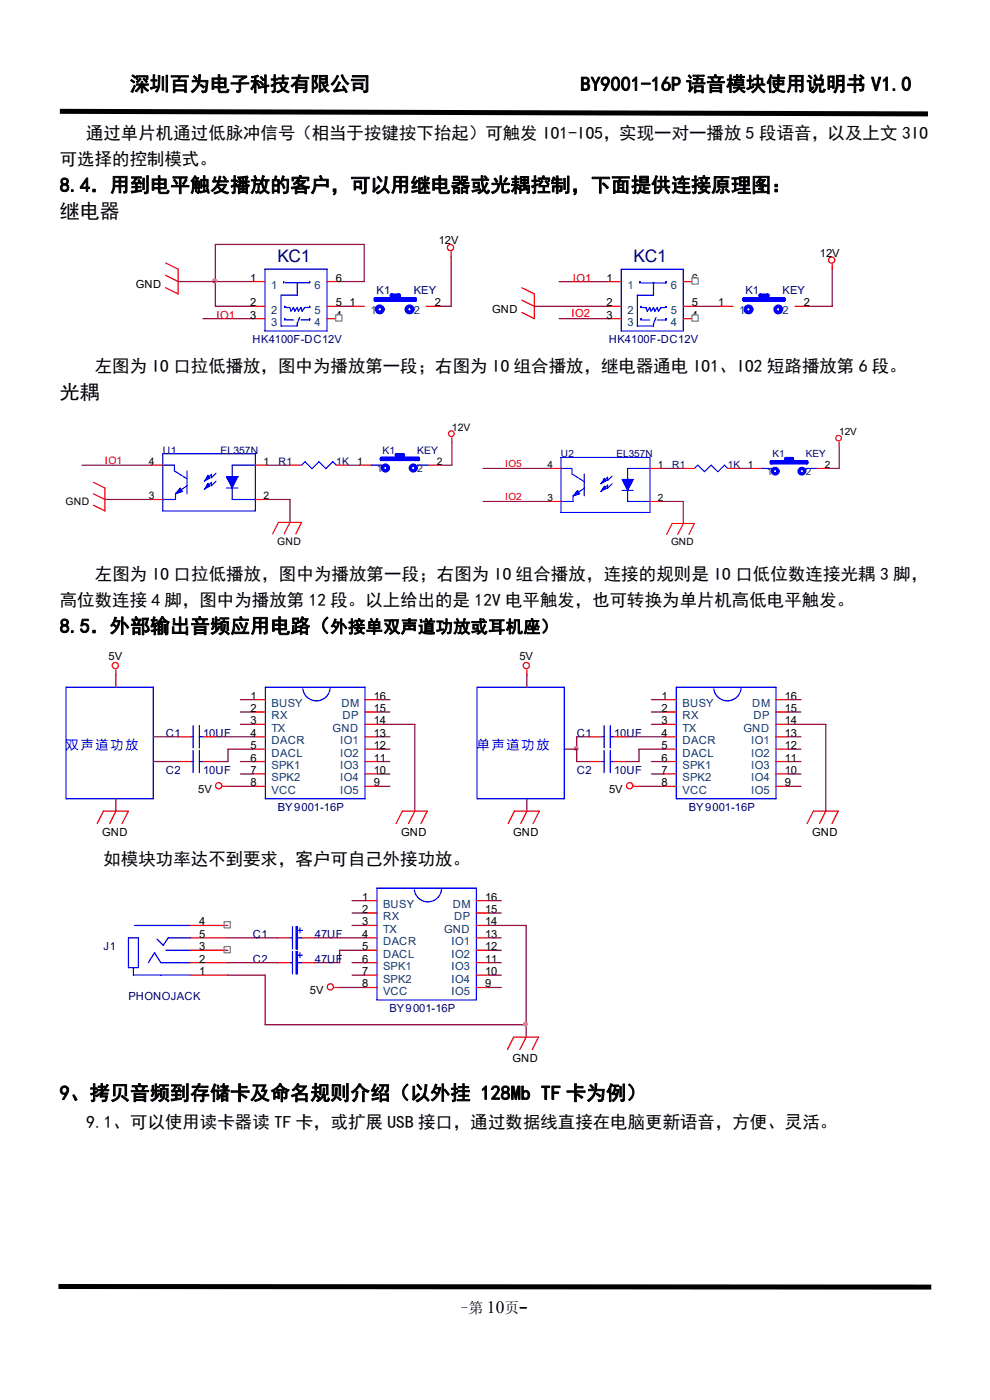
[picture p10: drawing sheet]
<svg xmlns="http://www.w3.org/2000/svg" width="210mm" height="297mm" viewBox="0 0 210 297" stroke-linecap="round" stroke-linejoin="round" font-family="sans-serif">
<path d="M12.7 23.1l184.2 .5-.1 1.1-184.1-.6zM12.4 272.4l185.2 .1v1.1l-185.2-.1z" fill="#000"/>
<path d="M45.7 59.7h7.9M72 59.7h5.3v-7.8h-31.6v13.1M95.7 54.5v10.5h-2.6M43 67.6h10.6M72 65h2.6" fill="none" stroke="#800040" stroke-width=".26"/>
<g fill="none" stroke="#f00" stroke-width=".26">
<path d="M35.1 55.8l2.7 1.3v5.3l-2.7-1.4M35.1 58.4l2.7 1.3M53.6 59.7h2.6M69.4 59.7h2.6M95.7 53.4v1.1M53.6 65h2.6M53.6 67.6h2.6M69.4 65h2.6M69.4 67.6h2.6M74.6 65h2.7M90.4 65h2.7"/>
<circle cx="95.6" cy="52.5" r=".66"/>
</g>
<circle cx="45.5" cy="59.6" r=".39" fill="#f0f" stroke="#f0f" stroke-width=".26"/>
<g fill="none" stroke="#00f" stroke-width=".79">
<path d="M79.6 63.4h8.5v.3h-8.5zM83.1 63.4v-.8h1.5v.8"/>
<circle cx="80.6" cy="65.6" r=".66"/>
<circle cx="86.9" cy="65.6" r=".66"/>
</g>
<path d="M56.2 57.1h13.2v13.1h-13.2zM60.2 59.7v.3zM60.4 60h5.3M63.1 60v2.6h-3.5v6.6h3.5v-.6l.5-1.3M65.7 59.7v.3zM60.4 65v.2zM60.4 67.6v.3zM60.7 65.2h.8l.2 .8 .6-.8 .2 .8 .6-.8 .2 .8 .5-.8 .3 .8 .5-.8h1.1M60.7 67.9h1.6M63.8 67.9h1.9M65.7 65v.2zM65.7 67.6v.3z" fill="none" stroke="#00f" stroke-width=".26"/>
<path d="M71.2 66.8h1.3v1.3h-1.3z" fill-rule="evenodd" fill="#fff" stroke="#808080" stroke-width=".26"/>
<path d="M37.8 59.7h7.9M118.6 59.8h10.5M176.5 57.1v7.9h-5.2M45.7 65h7.9M118.6 67.6h10.5M147.6 65h5.2" fill="none" stroke="#800040" stroke-width=".26"/>
<g fill="none" stroke="#f00" stroke-width=".26">
<path d="M129.1 59.8h2.7M144.9 59.8h2.7M176.5 56.1v1M110.7 61.1l2.7 1.3v5.2l-2.7-1.3M110.7 63.7l2.7 1.3M129.1 65h2.7M129.1 67.6h2.7M144.9 65h2.7M144.9 67.6h2.7M152.8 65h2.7M168.6 65h2.7"/>
<circle cx="176.4" cy="55.2" r=".66"/>
</g>
<g fill="none" stroke="#00f" stroke-width=".79">
<path d="M157.8 63.4h8.5v.3h-8.5zM161.3 63.4v-.8h1.6v.8"/>
<circle cx="158.8" cy="65.6" r=".66"/>
<circle cx="165.1" cy="65.6" r=".66"/>
</g>
<path d="M131.8 57.1h13.1v13.1h-13.1zM135.7 59.8v.2zM141.3 59.8v.2zM136 65v.3zM136 67.6v.3zM136 60h5.3M136.3 65.3h.7l.3 .7 .5-.7 .3 .7 .5-.7 .3 .7 .5-.7 .3 .7 .5-.7h1.1M136.3 67.9h1.5M138.6 60v2.6h-3.4v6.6h3.4v-.5l.6-1.4M139.4 67.9h1.9M141.3 65v.3zM141.3 67.6v.3z" fill="none" stroke="#00f" stroke-width=".26"/>
<g fill="#fff" stroke="#808080" stroke-width=".26">
<path d="M146.8 66.8h1.3v1.3h-1.3z" fill-rule="evenodd"/>
<path d="M146.8 59h1.3v1.3h-1.3z" fill-rule="evenodd"/>
</g>
<g fill="none" stroke="#800040" stroke-width=".26">
<path d="M113.4 65h15.7M24.6 143.2v2.6M32.5 156.3h5.3M45.7 156.3h7.9M51 153.7h2.6M51 148.4h2.6M51 151h2.6M53.6 158.9h-5.2v2.7h-2.7M80.1 153.7h7.9v18.4M80.1 158.9h2.6M80.1 148.4h2.6M80.1 151h2.6"/>
<path d="M80.1 156.3h2.6M111.8 143.2v2.6M119.7 158.9h2.6M125 156.3h-2.7v5.3h2.7M132.9 156.3h7.9M138.2 153.7h2.6M138.2 148.4h2.6M138.2 151h2.6M140.8 158.9h-5.3v2.7h-2.6M167.3 153.7h7.9v18.4M167.3 158.9h2.6M167.3 148.4h2.6"/>
<path d="M167.3 151h2.6M167.3 156.3h2.6M24.6 169.4v2.7M32.5 161.6h5.3M48.4 166.8h5.2M51 164.2h2.6M51 161.6h2.6M80.1 166.8h2.6M80.1 164.2h2.6M80.1 161.6h2.6M111.8 169.4v2.7M135.5 166.8h5.3"/>
<path d="M138.2 164.2h2.6M138.2 161.6h2.6M167.3 166.8h2.6M167.3 164.2h2.6M167.3 161.6h2.6M48.3 199h10.6M66.8 199h10.5M74.7 193.7h2.6M74.7 191.1h2.6M74.7 196.3h2.6M103.7 193.7h2.6M103.7 191.1h2.6"/>
<path d="M103.7 196.3h7.9v23.7M103.7 199h2.6M48.3 204.2h10.6M48.3 206.9h7.9v10.5h55.4M72.1 209.5h5.2M74.7 204.2h2.6M74.7 206.9h2.6M77.3 201.6h-5.2v2.6h-5.3M103.7 204.2h2.6M103.7 206.9h2.6M103.7 201.6h2.6M103.7 209.5h2.6"/>
</g>
<path d="M17.4 98.7h14.7M56.6 98.7h4.9M73.8 98.7h2.4M95.9 93.8v4.9h-2.5M22.3 106h9.8M56.6 106h4.9v4.8" fill="none" stroke="#800040" stroke-width=".24"/>
<g fill="none" stroke="#00f" stroke-width=".73">
<path d="M80.9 97.2h7.9v.3h-7.9zM84.1 97.2v-.7h1.5v.7"/>
<circle cx="81.8" cy="99.3" r=".61"/>
<circle cx="87.7" cy="99.3" r=".61"/>
</g>
<path d="M34.5 98.7h2.5v1.2l2.7 1.7M34.5 96.3h19.7v12.1h-19.7zM39.7 99.9v4.9M54.2 98.7h-4.9v2.4M64 98.7l.7-.7 1.5 1.4 1.5-1.4 1.4 1.4 1.5-1.4 .7 .7M78.7 98.7h2.4M88.5 98.7h2.5M39.7 103.1l-2.5 1.7v1.2h-2.7M45.8 102.1l-1 1v-.8l-.9 1M45.8 100.4l-1 1v-.8l-.9 1M48 103.5h2.5M49.3 103.5v2.5h4.9" fill="none" stroke="#00f" stroke-width=".24"/>
<g fill="none" stroke="#f00" stroke-width=".24">
<path d="M32.1 98.7h2.4M54.2 98.7h2.4M61.5 98.7h2.5M71.3 98.7h2.5M76.2 98.7h2.5M91 98.7h2.4M95.9 92.9v.9M19.8 102.3l2.5 1.2v4.9l-2.5-1.2M19.8 104.8l2.5 1.2M32.1 106h2.4M54.2 106h2.4M57.8 113.3l1.3-2.5h4.9l-1.3 2.5"/>
<path d="M61.5 110.8l-1.2 2.5"/>
<circle cx="95.7" cy="92" r=".61"/>
</g>
<g fill="#00f" stroke="#00f" stroke-width=".24">
<path d="M48 101.1h2.5l-1.2 2.4z"/>
<path d="M38.2 103.5l.5 .8-1.5 .5z"/>
<path d="M44.1 102.6l.5 .5-1.2 .7z"/>
<path d="M44.1 100.9l.5 .5-1.2 .7z"/>
</g>
<path d="M102.4 99.4h14.2M140.2 99.4h4.8M156.8 99.4h2.3M178 94.7v4.7h-2.4M102.4 106.4h14.2M140.2 106.4h4.8v4.7" fill="none" stroke="#800040" stroke-width=".23"/>
<g fill="none" stroke="#00f" stroke-width=".7">
<path d="M163.6 98h7.6v.2h-7.6zM166.7 98v-.7h1.4v.7"/>
<circle cx="164.4" cy="100" r=".59"/>
<circle cx="170.1" cy="100" r=".59"/>
</g>
<path d="M119 99.4h2.3v1.1l2.6 1.7M119 97h18.9v11.7h-18.9zM137.9 99.4h-4.8v2.3M147.3 99.4l.7-.7 1.4 1.4 1.5-1.4 1.4 1.4 1.4-1.4 .7 .7M161.5 99.4h2.3M170.9 99.4h2.4M123.9 103.6l-2.3 1.6v1.2h-2.6M123.9 100.5v4.7M129.8 102.6l-.9 1v-.7l-1 .9M129.8 101l-.9 .9v-.7l-1 1M132 104h2.3M133.1 104v2.4h4.8" fill="none" stroke="#00f" stroke-width=".23"/>
<g fill="none" stroke="#f00" stroke-width=".23">
<path d="M116.6 99.4h2.4M137.9 99.4h2.3M145 99.4h2.3M154.4 99.4h2.4M159.1 99.4h2.4M173.3 99.4h2.3M178 93.8v.9M116.6 106.4h2.4M137.9 106.4h2.3M141.4 113.4l1.2-2.3h4.7l-1.2 2.3M145 111.1l-1.2 2.3"/>
<circle cx="177.9" cy="93" r=".59"/>
</g>
<g fill="#00f" stroke="#00f" stroke-width=".23">
<path d="M132 101.7h2.3l-1.2 2.3z"/>
<path d="M122.5 104l.5 .7-1.4 .5z"/>
<path d="M128.2 103.1l.5 .5-1.2 .7z"/>
<path d="M128.2 101.5l.5 .4-1.2 .7z"/>
</g>
<g fill="none" stroke="#f00" stroke-width=".26">
<path d="M24.6 142.1v1.1M37.8 156.3h2.6M43.1 156.3h2.6M53.6 148.4h2.7M53.6 151h2.7M53.6 153.7h2.7M53.6 156.3h2.7M53.6 158.9h2.7M77.4 148.4h2.7M77.4 151h2.7M77.4 153.7h2.7M77.4 156.3h2.7"/>
<path d="M77.4 158.9h2.7M111.8 142.1v1.1M125 156.3h2.6M130.3 156.3h2.6M140.8 148.4h2.7M140.8 151h2.7M140.8 153.7h2.7M140.8 156.3h2.7M140.8 158.9h2.7M164.6 148.4h2.7M164.6 151h2.7M164.6 153.7h2.7"/>
<path d="M164.6 156.3h2.7M164.6 158.9h2.7M20.6 174.7l1.3-2.6h5.3l-1.3 2.6M24.6 172.1l-1.3 2.6M37.8 161.6h2.6M43.1 161.6h2.6M47.3 166.8h1.1M53.6 161.6h2.7M53.6 164.2h2.7M53.6 166.8h2.7M77.4 161.6h2.7M77.4 164.2h2.7"/>
<path d="M77.4 166.8h2.7M84 174.7l1.4-2.6h5.2l-1.3 2.6M88 172.1l-1.3 2.6M107.8 174.7l1.3-2.6h5.3l-1.3 2.6M111.8 172.1l-1.3 2.6M125 161.6h2.6M130.3 161.6h2.6M134.5 166.8h1M140.8 161.6h2.7M140.8 164.2h2.7M140.8 166.8h2.7M164.6 161.6h2.7"/>
<path d="M164.6 164.2h2.7M164.6 166.8h2.7M171.2 174.7l1.3-2.6h5.3l-1.3 2.6M175.2 172.1l-1.3 2.6M40.4 196.3h7.9M40.4 199h7.9M58.9 199h2.6M64.2 199h2.6M77.3 191.1h2.7M77.3 193.7h2.7M77.3 196.3h2.7M77.3 199h2.7"/>
<path d="M101.1 191.1h2.6M101.1 193.7h2.6M101.1 196.3h2.6M101.1 199h2.6M40.4 201.6h7.9M40.4 204.2h7.9M40.4 206.9h7.9M58.9 204.2h2.6M64.2 204.2h2.6M71 209.5h1.1M77.3 201.6h2.7M77.3 204.2h2.7"/>
<path d="M77.3 206.9h2.7M77.3 209.5h2.7M101.1 201.6h2.6M101.1 204.2h2.6M101.1 206.9h2.6M101.1 209.5h2.6M107.6 222.7l1.4-2.7h5.2l-1.3 2.7M111.6 220l-1.3 2.7"/>
<circle cx="24.5" cy="141.2" r=".66"/>
<circle cx="111.6" cy="141.2" r=".66"/>
<circle cx="46.4" cy="166.7" r=".66"/>
<circle cx="133.6" cy="166.7" r=".66"/>
<circle cx="70.1" cy="209.4" r=".66"/>
</g>
<g fill="none" stroke="#00f" stroke-width=".26">
<path d="M14 145.8h18.5v23.6h-18.5zM40.4 156.3h.6M41 153.9v4.8M41 159.2v4.7M42.3 156.3h.8M42.3 153.9v4.8M42.3 159.2v4.7M56.3 145.8h21.1v23.6h-21.1zM70 146a2.91 2.91 0 0 1-2.8 2.7 2.91 2.91 0 0 1-3-2.6M101.2 145.8h18.5v23.6h-18.5zM127.6 156.3h.6M128.2 153.9v4.8"/>
<path d="M128.2 159.2v4.7M129.5 156.3h.8M129.5 153.9v4.8M129.5 159.2v4.7M143.5 145.8h21.1v23.6h-21.1zM157.2 146a2.91 2.91 0 0 1-2.8 2.7 2.91 2.91 0 0 1-3-2.6M40.4 161.6h.6M42.3 161.6h.8M127.6 161.6h.6M129.5 161.6h.8M27.2 199h2.2v6.3h-2.2zM28.6 196.3h11.8"/>
<path d="M40.4 199h-4.7l-1.1 1.5-1.3-1.3M61.5 199h.5M62 196.6v4.7M62.8 196.6h.3v4.7h-.3zM63.1 199h1.1M63.1 197.4h1.1M63.6 196.9v1M80 188.4h21.1v23.7h-21.1zM93.7 188.6a2.9 2.9 0 0 1-2.8 2.7 2.9 2.9 0 0 1-3-2.5M28.3 205.3v1.6h12.1M31.5 204.2l1.3-2.1 1.3 2.1h6.3M35.2 201.6h5.2"/>
<path d="M61.5 204.2h.5M62 201.9v4.7M62.8 201.9h.3v4.7h-.3zM63.1 204.2h1.1M63.1 202.6h1.1M63.6 202.1v1.1"/>
</g>
<g fill="#f0f" stroke="#f0f" stroke-width=".26">
<circle cx="122.2" cy="158.8" r=".4"/>
<circle cx="111.5" cy="217.3" r=".4"/>
</g>
<path d="M47.5 195.5h1.4v1.4h-1.4zM47.5 200.8h1.4v1.3h-1.4z" fill="none" stroke="#808080" stroke-width=".26"/>
<g font-size="4.2">
<text x="27.5" y="19.3">深圳百为电子科技有限公司</text>
<text x="123.1" y="19.3">BY9001-16P 语音模块使用说明书 V1.0</text>
<text x="12.7" y="40.7">8.4．用到电平触发播放的客户，可以用继电器或光耦控制，下面提供连接原理图：</text>
<text x="12.7" y="46.2">继电器</text>
<text x="12.7" y="84.7">光耦</text>
<text x="12.7" y="134.3">8.5．外部输出音频应用电路（</text>
<text x="12.7" y="233.3">9、拷贝音频到存储卡及命名规则介绍（以外挂 128Mb TF 卡为例）</text>
</g>
<g font-size="3.7">
<text x="18.2" y="29.5">通过单片机通过低脉冲信号（相当于按键按下抬起）可触发 IO1-IO5，实现一对一播放 5 段语音，以及上文 3IO</text>
<text x="12.7" y="35">可选择的控制模式。</text>
<text x="20.1" y="79">左图为 IO 口拉低播放，图中为播放第一段；右图为 IO 组合播放，继电器通电 IO1、IO2 短路播放第 6 段。</text>
<text x="20.1" y="123">左图为 IO 口拉低播放，图中为播放第一段；右图为 IO 组合播放，连接的规则是 IO 口低位数连接光耦 3 脚，</text>
<text x="12.7" y="128.5">高位数连接 4 脚，图中为播放第 12 段。以上给出的是 12V 电平触发，也可转换为单片机高低电平触发。</text>
<text x="70.1" y="134.2">外接单双声道功放或耳机座）</text>
<text x="22" y="183.6">如模块功率达不到要求，客户可自己外接功放。</text>
<text x="18.3" y="239.3">9.1、可以使用读卡器读 TF 卡，或扩展 USB 接口，通过数据线直接在电脑更新语音，方便、灵活。</text>
<text x="103.3" y="278.6">10</text>
</g>
<g font-size="3.7" fill="#000080">
<text x="58.8" y="55.5">KC1</text>
<text x="134.4" y="55.6">KC1</text>
</g>
<g font-size="3.2">
<text x="97.7" y="278.6">-第</text>
<text x="107" y="278.6">页-</text>
</g>
<g font-size="2.6" fill="#00f">
<text x="14" y="158.9">双 声 道 功 放</text>
<text x="101.2" y="158.9">单 声 道 功 放</text>
</g>
<g font-size="2.4">
<text x="93.1" y="51.9">12V</text>
<text x="53" y="59.7">1</text>
<text x="71.2" y="59.7">6</text>
<text x="128.6" y="59.8">1</text>
<text x="146.8" y="59.8">6</text>
<text x="173.9" y="54.5">12V</text>
<text x="28.8" y="61">GND</text>
<text x="53" y="65">2</text>
<text x="71.2" y="65">5</text>
<text x="74.1" y="65">1</text>
<text x="92.3" y="65">2</text>
<text x="128.6" y="65">2</text>
<text x="146.8" y="65">5</text>
<text x="152.3" y="65">1</text>
<text x="170.5" y="65">2</text>
<text x="53" y="67.6">3</text>
<text x="71.2" y="67.6">4</text>
<text x="104.4" y="66.3">GND</text>
<text x="128.6" y="67.6">3</text>
<text x="146.8" y="67.6">4</text>
<text x="23" y="140">5V</text>
<text x="110.2" y="140">5V</text>
<text x="53.1" y="148.4">1</text>
<text x="79.3" y="148.4">16</text>
<text x="140.3" y="148.4">1</text>
<text x="166.5" y="148.4">16</text>
<text x="53.1" y="151">2</text>
<text x="53.1" y="153.7">3</text>
<text x="79.3" y="153.7">14</text>
<text x="79.3" y="151">15</text>
<text x="140.3" y="151">2</text>
<text x="140.3" y="153.7">3</text>
<text x="166.5" y="153.7">14</text>
<text x="166.5" y="151">15</text>
<text x="53.1" y="156.3">4</text>
<text x="53.1" y="158.9">5</text>
<text x="53.1" y="161.6">6</text>
<text x="79.3" y="161.6">11</text>
<text x="79.3" y="158.9">12</text>
<text x="79.3" y="156.3">13</text>
<text x="140.3" y="156.3">4</text>
<text x="140.3" y="158.9">5</text>
<text x="140.3" y="161.6">6</text>
<text x="166.5" y="161.6">11</text>
<text x="166.5" y="158.9">12</text>
<text x="166.5" y="156.3">13</text>
<text x="53.1" y="164.2">7</text>
<text x="53.1" y="166.8">8</text>
<text x="79.3" y="166.8">9</text>
<text x="79.3" y="164.2">10</text>
<text x="140.3" y="164.2">7</text>
<text x="140.3" y="166.8">8</text>
<text x="166.5" y="166.8">9</text>
<text x="166.5" y="164.2">10</text>
<text x="42" y="168.1">5V</text>
<text x="129.2" y="168.1">5V</text>
<text x="21.7" y="177.3">GND</text>
<text x="85.1" y="177.3">GND</text>
<text x="108.9" y="177.3">GND</text>
<text x="172.3" y="177.3">GND</text>
<text x="76.8" y="191.1">1</text>
<text x="102.9" y="191.1">16</text>
<text x="42.3" y="196.3">4</text>
<text x="76.8" y="193.7">2</text>
<text x="76.8" y="196.3">3</text>
<text x="102.9" y="196.3">14</text>
<text x="102.9" y="193.7">15</text>
<text x="42.3" y="199">5</text>
<text x="42.3" y="201.6">3</text>
<text x="76.8" y="199">4</text>
<text x="76.8" y="201.6">5</text>
<text x="102.9" y="201.6">12</text>
<text x="102.9" y="199">13</text>
<text x="42.3" y="206.9">1</text>
<text x="42.3" y="204.2">2</text>
<text x="76.8" y="204.2">6</text>
<text x="76.8" y="206.9">7</text>
<text x="76.8" y="209.5">8</text>
<text x="102.9" y="209.5">9</text>
<text x="102.9" y="206.9">10</text>
<text x="102.9" y="204.2">11</text>
<text x="65.7" y="210.8">5V</text>
<text x="108.7" y="225.3">GND</text>
</g>
<g font-size="2.4" fill="#f00">
<text x="121.5" y="59.8">IO1</text>
<text x="45.9" y="67.6">IO1</text>
<text x="121.2" y="67.3">IO2</text>
</g>
<g font-size="2.4" fill="#004080">
<text x="57.5" y="61.3">1</text>
<text x="66.7" y="61.3">6</text>
<text x="133.1" y="61.3">1</text>
<text x="142.3" y="61.3">6</text>
<text x="57.5" y="66.5">2</text>
<text x="57.5" y="69.2">3</text>
<text x="66.7" y="69.2">4</text>
<text x="66.7" y="66.5">5</text>
<text x="78.6" y="66.5">1</text>
<text x="87.8" y="66.5">2</text>
<text x="133.1" y="66.6">2</text>
<text x="133.1" y="69.2">3</text>
<text x="142.3" y="69.2">4</text>
<text x="142.3" y="66.6">5</text>
<text x="156.8" y="66.6">1</text>
<text x="166" y="66.6">2</text>
<text x="57.6" y="150">BUSY</text>
<text x="72.4" y="150">DM</text>
<text x="144.8" y="150">BUSY</text>
<text x="159.6" y="150">DM</text>
<text x="57.6" y="152.6">RX</text>
<text x="57.6" y="155.3">TX</text>
<text x="70.6" y="155.3">GND</text>
<text x="72.7" y="152.6">DP</text>
<text x="144.8" y="152.6">RX</text>
<text x="144.8" y="155.3">TX</text>
<text x="157.7" y="155.3">GND</text>
<text x="159.9" y="152.6">DP</text>
<text x="57.6" y="157.9">DACR</text>
<text x="57.6" y="160.5">DACL</text>
<text x="72.1" y="160.5">IO2</text>
<text x="72.1" y="157.9">IO1</text>
<text x="144.8" y="157.9">DACR</text>
<text x="144.8" y="160.5">DACL</text>
<text x="159.3" y="160.5">IO2</text>
<text x="159.3" y="157.9">IO1</text>
<text x="57.6" y="163.1">SPK1</text>
<text x="57.6" y="165.8">SPK2</text>
<text x="72.1" y="165.8">IO4</text>
<text x="72.1" y="163.1">IO3</text>
<text x="144.8" y="163.1">SPK1</text>
<text x="144.8" y="165.8">SPK2</text>
<text x="159.3" y="165.8">IO4</text>
<text x="159.3" y="163.1">IO3</text>
<text x="57.6" y="168.4">VCC</text>
<text x="72.1" y="168.4">IO5</text>
<text x="144.8" y="168.4">VCC</text>
<text x="159.3" y="168.4">IO5</text>
<text x="81.3" y="192.6">BUSY</text>
<text x="81.3" y="195.3">RX</text>
<text x="81.3" y="197.9">TX</text>
<text x="94.2" y="197.9">GND</text>
<text x="96" y="192.6">DM</text>
<text x="96.3" y="195.3">DP</text>
<text x="81.3" y="200.5">DACR</text>
<text x="81.3" y="203.2">DACL</text>
<text x="95.8" y="203.2">IO2</text>
<text x="95.8" y="200.5">IO1</text>
<text x="81.3" y="205.8">SPK1</text>
<text x="81.3" y="208.4">SPK2</text>
<text x="95.8" y="208.4">IO4</text>
<text x="95.8" y="205.8">IO3</text>
<text x="81.3" y="211.1">VCC</text>
<text x="95.8" y="211.1">IO5</text>
</g>
<g font-size="2.4" fill="#000080">
<text x="79.9" y="62.4">K1</text>
<text x="87.8" y="62.4">KEY</text>
<text x="158.1" y="62.4">K1</text>
<text x="166" y="62.4">KEY</text>
<text x="53.6" y="72.8">HK4100F-DC12V</text>
<text x="129.1" y="72.8">HK4100F-DC12V</text>
<text x="35.2" y="156.3">C1</text>
<text x="43.1" y="156.3">10UF</text>
<text x="122.3" y="156.3">C1</text>
<text x="130.3" y="156.3">10UF</text>
<text x="35.2" y="164.2">C2</text>
<text x="43.1" y="164.2">10UF</text>
<text x="122.3" y="164.2">C2</text>
<text x="130.3" y="164.2">10UF</text>
<text x="58.9" y="172.1">BY9001-16P</text>
<text x="146.1" y="172.1">BY9001-16P</text>
<text x="22" y="201.6">J1</text>
<text x="53.6" y="199">C1</text>
<text x="66.8" y="199">47UF</text>
<text x="53.6" y="204.2">C2</text>
<text x="66.8" y="204.2">47UF</text>
<text x="27.2" y="212.1">PHONOJACK</text>
<text x="82.6" y="214.8">BY9001-16P</text>
</g>
<g font-size="2.2">
<text x="95.9" y="91.4">12V</text>
<text x="31.6" y="98.7">4</text>
<text x="55.9" y="98.7">1</text>
<text x="75.7" y="98.7">1</text>
<text x="92.7" y="98.7">2</text>
<text x="13.9" y="107.2">GND</text>
<text x="31.6" y="106">3</text>
<text x="55.9" y="106">2</text>
<text x="58.8" y="115.7">GND</text>
</g>
<text font-size="2.2" fill="#f00" x="22.3" y="98.4">IO1</text>
<g font-size="2.2" fill="#000080">
<text x="34.5" y="96.3">U1</text>
<text x="46.8" y="96.3">EL357N</text>
<text x="59.1" y="98.7">R1</text>
<text x="71.3" y="98.7">1K</text>
<text x="81.1" y="96.3">K1</text>
<text x="88.5" y="96.3">KEY</text>
</g>
<g font-size="2.2" fill="#004080">
<text x="79.9" y="100.1">1</text>
<text x="88.5" y="100.1">2</text>
</g>
<g font-size="2.1">
<text x="178" y="92.4">12V</text>
<text x="116.1" y="99.4">4</text>
<text x="139.5" y="99.4">1</text>
<text x="158.6" y="99.4">1</text>
<text x="174.9" y="99.4">2</text>
<text x="116.1" y="106.4">3</text>
<text x="139.5" y="106.4">2</text>
<text x="142.4" y="115.7">GND</text>
</g>
<g font-size="2.1" fill="#f00">
<text x="107.2" y="99.1">IO5</text>
<text x="107.2" y="106.1">IO2</text>
</g>
<g font-size="2.1" fill="#000080">
<text x="119" y="97">U2</text>
<text x="130.8" y="97">EL357N</text>
<text x="142.6" y="99.4">R1</text>
<text x="154.4" y="99.4">1K</text>
<text x="163.8" y="97">K1</text>
<text x="170.9" y="97">KEY</text>
</g>
<g font-size="2.1" fill="#004080">
<text x="162.7" y="100.8">1</text>
<text x="170.9" y="100.8">2</text>
</g>
</svg>
